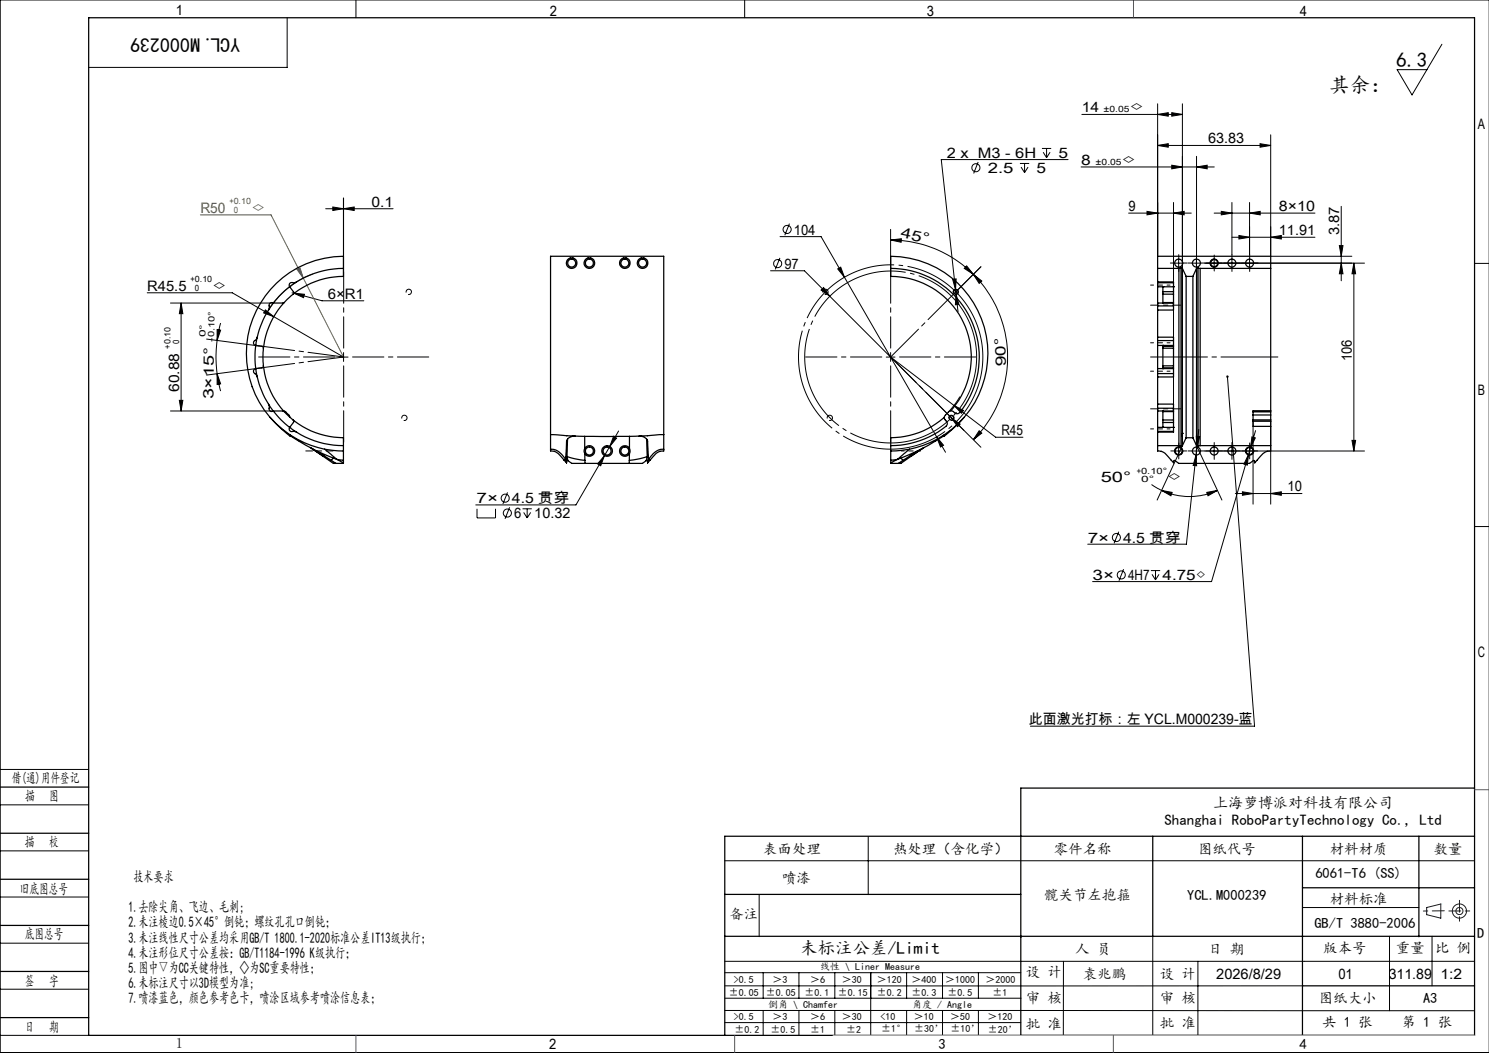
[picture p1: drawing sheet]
<svg xmlns="http://www.w3.org/2000/svg" width="420mm" height="297mm" viewBox="0 0 420 297" stroke-linecap="round" stroke-linejoin="round" font-family="sans-serif">
<g fill="none" stroke="#000" stroke-width=".28">
<path d="M100.4 0v5M210 0v5M420 0h-419.9v297h419.9M81 5v14h-56M406.7 12.5l-8.4 14.3-4.2-7.2h8.4M305.2 32.3h28.3M326.5 32.3l3-.5v1zM326.5 29.3v43M330.5 31.8l3 .5-3 .5zM333.5 29.3v46.4M358.4 38v34.3h22.9M91.9 58.9h19"/>
<path d="M93.9 58.4l3 .5-3 .5zM96.9 55.9v20.8M96.9 58.9l3-.5v1zM275.9 45.7l-1.3 3.2M287.7 46.1h2.6M288 47.1l1 1.6M289 46.1v2.6M290 47.1l-1 1.6M293.9 41.9h2.6M294.3 42.9l.9 1.6M295.2 41.9v2.6M296.2 42.9l-1 1.6"/>
<path d="M301.3 45h-35.8l4 36.7M304.9 47.1h37.6M323.5 59.6l3 .5-3 .5zM326.5 41l3-.5v1zM326.5 41h31.9M330.5 46.6l3 .5-3 .5zM331 57.1v56.9M337.5 47.1l3-.5v1zM337.5 44.1v31.6M344.5 59.6l3 .5-3 .5zM347.5 57.1v14.7M352.5 57.1v14.7"/>
<path d="M355.4 40.5l3 .5-3 .5zM378.3 58.2v21M217.3 76.4h9.6l7.2 7.2M220 72.7l-1.3 3.3M220 66.7h11.6l32.6 56.5M222.7 63.1l-1.3 3.3M236.3 75.8l.8-.5 1.1 2.9zM251.2 67.7l3-.4v1zM251.2 67.7a33 33 0 0 1 23.3 9.7M251.2 64.7v12M268.7 78.8l1-.1-.2 3zM272.7 75l1.8 2.4-2.5-1.7z"/>
<path d="M274.5 77.4l2.4 1.9-.7 .6zM274.5 77.4a33 33 0 0 1 0 46.6M276.7 75.2l-7.1 7.1M318.3 60.1h17.7M331 60.1l3-.5v1zM331.2 74.2h2.5M332.5 73v2.5M336.2 74.2h2.5M339.9 74.2h45M342.5 60.1h28.4M342.5 73v2.5M347.5 66.9h23.4"/>
<path d="M347.5 73v2.5M349.5 66.4l3 .5-3 .5zM352.5 60.1l3-.5v1zM352.5 73v2.5M358.4 66.9l3-.5v1zM377.8 69.3h1l-.5 3zM378.3 74.2l.5 3h-1zM381.9 74.2l.5 3h-1zM381.9 74.2v53M415.9 74.3h4.1M41.5 82.6h24l31.4 18.1M48.1 85.5h29"/>
<path d="M51.1 85.5l.5 3h-1zM51.1 85.5v30.4M58.3 95.6l14.7 2M61.2 93l1 .1-1 2.9zM61.2 96l-.3 4.3 .3 5.1M62.2 91.1l-1 4.9M74.9 87.4l2.3 1.9-2.8-1zM82.4 82.6l.5 .1M82.9 82.7l3 .3-.3 1zM82.9 82.7l7.9 2.1h11.8M96.9 99.4v2.5M114.6 82.5a.75 .75 0 0 1 .6-.9 .75 .75 0 0 1 .9 .8 .75 .75 0 0 1-1 .6"/>
<path d="M231.6 81.8l.7-.7 1.8 2.5zM232.1 82.5a.75 .75 0 0 1 .7-.9 .75 .75 0 0 1 .8 .8 .75 .75 0 0 1-1 .6M234.1 83.6l42.6 42.5M251.2 99.4v2.5M268.9 82.5a.74 .74 0 0 1 .6-.9 .74 .74 0 0 1 .8 .8 .74 .74 0 0 1-.9 .6M269.5 81.7l.7 6.2M269.7 82.9l.8 3-1 .1zM48.1 115.9h29M50.6 112.9h1l-.5 3zM61.2 105.4l1 2.9-1 .1zM61.2 105.4l1 4.9M73 103.9l-14.7 1.9"/>
<path d="M95.7 100.7h2.5M113.3 118a.74 .74 0 0 1 .7-.9 .74 .74 0 0 1 .8 .8 .74 .74 0 0 1-.9 .7M233.3 118a.75 .75 0 0 1 .7-.9 .75 .75 0 0 1 .8 .8 .75 .75 0 0 1-.9 .7M250 100.7h2.4M251.2 100.7l29.6 22.6h7.7M267.7 118a.74 .74 0 0 1 .6-.9 .74 .74 0 0 1 .8 .8 .74 .74 0 0 1-.9 .7M268.4 117.9l2.4 1.7-.7 .7zM269.1 114.4l2.7 1.4-.6 .8zM270.8 111.9l-1.5 2.2-1.8 2.1M346.2 106.3l7.7 98.5h-63.2M353.4 118.4v23.8M358.4 118.4v23.8"/>
<path d="M143.2 138.9l-1.3 3.2M170.5 128.5l-1.1 2.9-.8-.6zM172 125.9l-9.5 16.5h-28.3M173.1 123l.8 .6-1.9 2.3zM174.5 121.6l-2.5 4.3M264.2 123.2l1.9 2.4-.8 .5zM264.2 123.2l2.5 4.4M276.2 121.5l.7 .7-2.4 1.8zM324.8 136.7l2.9 1.6M327.7 138.3l2.9 .6-.3 .9zM327.7 138.3a18.8 18.8 0 0 0 15.7 0M331.2 127.2h2.5"/>
<path d="M332.5 126v2.4M333.5 125.7l-7.1 15.3M336.2 127.2h2.5M337.4 128.3l.1 3.1-.9-.1zM337.4 123l1 .2-.8 2.9zM337.5 126v2.4M337.5 125.7l7.2 15.3M337.6 126.1l-3 27.4h-27.8M338.1 121.1l-.5 5M339.9 127.2h45M340.4 138.9l3-.6-2.7 1.5zM342.5 126v2.4"/>
<path d="M347.5 126v2.4M348.4 139.2h18.8M350.4 138.7l3 .5-3 .5zM352.2 128.2l-.4 3-.9-.3zM352.2 128.2l-10.5 35.8h-33.5M352.5 126v2.4M352.7 126.3l-.5 1.9M353.1 123.2l1 .3-1.4 2.8zM354.2 121.5l-1.5 4.8M358.4 139.2l3-.5v1zM381.4 124.2h1l-.5 3zM134.5 143.5v2.6h5.3v-2.6"/>
<path d="M143.8 143.1l-1.3 3.2M147.4 143.5h2.6M147.7 144.5l1 1.6M148.7 143.5v2.6M149.7 144.5l-1 1.6M315.6 150l-1.3 3.2M415.9 148.5h4.1M316.9 160.5l-1.3 3.3M324.6 160.9h2.6M324.9 162l1 1.5M325.9 160.9v2.6M326.9 162l-1 1.5"/>
<path d="M0 217h25M0 227h25M0 240h25M244.9 236v16.3M0 253h25M204.4 242.8h211.5M214.1 252.4v11.8M367.4 256h32.8M0 266h25M0 279h25M204.4 271.1h211.5M204.4 278.1h163"/>
<path d="M204.4 274.4h83.5M215.3 274.4v7.1M225.4 274.4v7.1M235.5 274.4v7.1M245.6 274.4v17.6M255.7 274.4v7.1M265.9 274.4v7.1M276 274.4v7.1M300 271.1l-.1 21M325.2 264.1v27.9M337.9 271.1v20.9M391.9 264.1v21"/>
<path d="M403.9 264.1v14M0 292h25M204.4 285l211.5 .1M204.4 288.4h83.5M204.5 281.5h83.5M215.3 285v7M225.4 285v7M235.5 285v7M255.7 285v7M265.9 285v7M276 285v7M287.9 292h128"/>
<circle cx="275.3" cy="47.3" r="1.13"/>
<circle cx="219.3" cy="74.3" r="1.15"/>
<circle cx="222" cy="64.7" r="1.15"/>
<circle cx="142.5" cy="140.5" r="1.14"/>
<circle cx="143.1" cy="144.7" r="1.14"/>
<circle cx="314.9" cy="151.6" r="1.15"/>
<circle cx="316.3" cy="162.2" r="1.14"/>
</g>
<path d="M276.1 93.1a26 26 0 0 0-43.6-10.5 26 26 0 0 0 11.9 43.2 26 26 0 0 0 32.1-31.3l-.4-1.4" fill="none" stroke="#000" stroke-width=".28" stroke-dasharray="30.5 1.3 1.3 1.3" stroke-dashoffset="2.1" stroke-linecap="butt"/>
<path d="M274.4 93.6a24.3 24.3 0 0 0-40.6-9.8 24.3 24.3 0 0 0 11.1 40.3 24.3 24.3 0 0 0 29.9-29.2l-.4-1.3" fill="none" stroke="#000" stroke-width=".28" stroke-dasharray="30.5 1.3 1.3 1.3" stroke-dashoffset="7.6" stroke-linecap="butt"/>
<g fill="none" stroke="#191924" stroke-width=".28">
<path d="M402.4 256l4-1v4l-4-1z"/>
<circle cx="411.7" cy="257" r="1"/>
<circle cx="411.7" cy="257" r="2"/>
</g>
<path d="M56.5 60.6h19.9l9.1 17.9M83.7 76l.9-.4 .9 2.9zM85.5 78.5l11.4 22.2M88.3 77.3a24.5 24.5 0 0 0-12.6 10.2" fill="none" stroke="#808000" stroke-width=".28"/>
<path d="M324.5 100.7h35.9" fill="none" stroke="#000" stroke-width=".28" stroke-dasharray="30.5 1.3 1.3 1.3" stroke-dashoffset="14.4"/>
<path d="M333 86.1h-8.5M333 115.3h-8.5" fill="none" stroke="#000" stroke-width=".28" stroke-dasharray="30.5 1.3 1.3 1.3" stroke-dashoffset="28.1"/>
<path d="M330 96.7h-5.5M330 80.4h-5.5M330 104.7h-5.5M330 121h-5.5" fill="none" stroke="#000" stroke-width=".28" stroke-dasharray="30.5 1.3 1.3 1.3" stroke-dashoffset="29.6"/>
<path d="M86.2 127.2h7.7" fill="none" stroke="#000" stroke-width=".28" stroke-dasharray="30.5 1.3 1.3 1.3" stroke-dashoffset="28.5"/>
<path d="M259.7 127.2h-5.5" fill="none" stroke="#000" stroke-width=".28" stroke-dasharray="30.5 1.3 1.3 1.3" stroke-dashoffset="29.7"/>
<path d="M269.6 82.3l-18.4 18.4" fill="none" stroke="#000" stroke-width=".28" stroke-dasharray="30.5 1.3 1.3 1.3" stroke-dashoffset="19.4"/>
<path d="M96.9 100.7l-23.9-3.2M96.9 100.7l-23.9 3.1M251.2 100.7l17.2 17.1" fill="none" stroke="#000" stroke-width=".28" stroke-dasharray="30.5 1.3 1.3 1.3" stroke-dashoffset="20.3"/>
<g fill="none" stroke="#000" stroke-width=".35">
<path d="M25 5h390.9v287h-390.9zM0 222h25M0 235h25M325.2 235.9v28.2M367.4 235.9v56.1M400.2 235.9v28.3M415.9 235.9h-211.5v56.1M415.9 222.3h-128v69.7M0 248h25M204.4 252.3h83.5M367.4 250.4h48.5M0 261h25"/>
<path d="M0 274h25M204.4 264.1h211.5M367.4 278.1h48.5M0 287h25"/>
</g>
<path d="M407.4 256.9l-5.9 .1M408.7 256.9h6M411.7 253.9v6" fill="none" stroke="#191924" stroke-width=".28" stroke-dasharray="6.3 1.3 1.3 1.3" stroke-dashoffset="3"/>
<path d="M235 292h180.9" fill="none" stroke="#c0c0c0" stroke-width=".28"/>
<path d="M319.7 0v5M415.9 222.7h4.1M100.4 292v5M207.2 292v5M314 292v5" fill="none" stroke="#00f" stroke-width=".28"/>
<path d="M406.4 255h.1" fill="none" stroke="#0ff" stroke-width=".28"/>
<g fill="none" stroke="#000" stroke-width=".28" stroke-dasharray="30.5 1.3 1.3 1.3">
<path d="M331.2 74.2h-1.1M332.5 72.9v-1.1M332.5 75.4v1.2M333.7 74.2h1.2M336.2 74.2h-1.1M337.5 72.9v-1.1M337.5 75.4v1.2M338.7 74.2h1.2M341.2 74.2h-1M342.5 72.9v-1M342.5 75.4v1M343.7 74.2h1"/>
<path d="M346.2 74.2h-1.1M347.5 72.9v-1.1M347.5 75.4v1.2M348.7 74.2h1.2M351.2 74.2h-1.1M352.5 72.9v-1.1M352.5 75.4v1.2M353.7 74.2h1.2M331.2 127.2h-1M332.5 125.9v-1M332.5 128.4v1M333.7 127.2h1"/>
<path d="M336.2 127.2h-1.1M337.5 125.9v-1.1M337.5 128.4v1.2M338.7 127.2h1.2M341.2 127.2h-1.1M342.5 125.9v-1.1M342.5 128.4v1.2M343.7 127.2h1.2M346.2 127.2h-1.1M347.5 125.9v-1.1M347.5 128.4v1.2M348.7 127.2h1.2"/>
<path d="M351.2 127.2h-1M352.5 125.9v-1M352.5 128.4v1M353.7 127.2h1"/>
</g>
<path d="M96.9 98.2v-21.5M251.2 98.2v-21.5M94.4 100.7h-21.5M96.9 103.2v21.5M99.4 100.7h21.5M248.7 100.7h-21.5M251.2 103.2v21.5M253.7 100.7h21.5" fill="none" stroke="#000" stroke-width=".28" stroke-dasharray="30.5 1.3 1.3 1.3" stroke-dashoffset="21.6"/>
<g fill="#000">
<path d="M93.9 58.4l3 .5-3 .5zM96.9 58.9l3-.5v1zM74.9 87.4l-.5 .9 2.8 1zM82.9 82.7l2.7 1.3 .3-1zM173.1 123l-1.1 2.9 1.9-2.3zM170.5 128.5l-1.9 2.3 .8 .6zM269.7 82.9l-.2 3.1 1-.1zM268.7 78.8l.8 2.9 .2-3zM269.1 114.4l2.1 2.2 .6-.8zM350.4 138.7l3 .5-3 .5zM358.4 139.2l3-.5v1zM337.4 123l.2 3.1 .8-2.9zM337.4 128.3l-.8 3 .9 .1zM327.7 138.3l2.9 .6-.3 .9zM340.4 138.9l3-.6-2.7 1.5zM353.1 123.2l-.4 3.1 1.4-2.8zM352.2 128.2l-1.3 2.7 .9 .3z"/>
<path d="M330.5 46.6l3 .5-3 .5zM337.5 47.1l3-.5v1z"/>
<path d="M272.7 75l1.8 2.4-2.5-1.7zM251.2 67.7l3-.4v1z"/>
<path d="M323.5 59.6l3 .5-3 .5zM331 60.1l3-.5v1zM326.5 32.3l3-.5v1zM330.5 31.8l3 .5-3 .5zM326.5 41l3-.5v1zM355.4 40.5l3 .5-3 .5z"/>
<path d="M352.5 60.1l3-.5v1zM344.5 59.6l3 .5-3 .5z"/>
<path d="M349.5 66.4l3 .5-3 .5zM358.4 66.9l3-.5v1z"/>
<path d="M377.8 69.3h1l-.5 3zM378.3 74.2l.5 3h-1z"/>
<path d="M381.9 74.2l.5 3h-1zM381.4 124.2h1l-.5 3z"/>
<path d="M51.1 85.5l.5 3h-1zM50.6 112.9h1l-.5 3z"/>
<path d="M61.2 93l1 .1-1 2.9zM61.2 105.4l1 2.9-1 .1z"/>
<path d="M264.2 123.2l1.1 2.9 .8-.5zM236.3 75.8l1.9 2.4-1.1-2.9zM268.4 117.9l1.7 2.4 .7-.7zM232.3 81.1l-.7 .7 2.5 1.8z"/>
<path d="M276.2 121.5l.7 .7-2.4 1.8zM274.5 77.4l2.4 1.9-.7 .6z"/>
</g>
<path d="M83.7 76l.9-.4 .9 2.9z" fill="#808000"/>
<path d="M346 106l.2-.1v.4v-.4a.33 .33 0 0 1 .3 .4 .33 .33 0 0 1-.4 .2 .33 .33 0 0 1-.1-.5z" fill="#000"/>
<g fill="none" stroke="#000" stroke-width=".35">
<path d="M83.6 79.5l-.7 .3a.86 .86 0 0 0-1 0 .86 .86 0 0 0-.2 1.1M83.6 79.5l-1.9 1.4M96.9 75.7a25.3 25.3 0 0 0-13.3 3.8M251.2 75.7a24.9 24.9 0 0 1 22.6 14.3 24.9 24.9 0 0 1-3.4 26.6 1.55 1.55 0 0 1-1.8-.7 2.46 2.46 0 0 0-2 1.3 1.26 1.26 0 0 0 .5 1.8l.1 .8a23.3 23.3 0 0 1-16 5.9M326.5 75.7v3.8M326.5 79.5h4.5v1.4M326.5 75.7v-3.4h31.9v3.4M326.5 79.5v.3M326.5 79.8v1.1M326.5 79.8h4.5M326.5 75.7h6M332.5 75.7v50"/>
<path d="M332.5 75.7l.7-.2 .3 .2M333.1 75.6v50.3M333.4 75.6v.1M333.5 75.7v50M333.5 75.7v.1M333.5 75.7l1.1 2.3M334.6 78v45.5M334.6 78h1.9M336.5 78v45.5M337.5 75.7l.2-.2 .8 .2M337.5 75.7v50M337.5 75.7v.1"/>
<path d="M337.5 75.7l-1 2.3M337.6 75.6v.1M337.9 75.6v50.3M338.5 75.7v50M338.5 75.7h19.9M358.4 75.7v40.1M72.1 97.4a25.3 25.3 0 0 0 0 6.6M72.1 97.4l1.9 .3 .3 .5M72.1 97.4h.1M72.6 95.1l-.4 .7a.85 .85 0 0 0-.7 .8 .85 .85 0 0 0 .6 .8M72.6 95.1l-.5 2.3M74.3 98.2l-.1 2.5 .1 2.5"/>
<path d="M75.7 87.5a25.4 25.4 0 0 0-3.1 7.6M77.1 85.5a.87 .87 0 0 0-1.1 .2 .87 .87 0 0 0 0 1l-.3 .8M77.1 85.5l-1.4 2M80.2 85.3l-3.1 .2M80.2 85.3a22.9 22.9 0 0 0-5.9 12.9M81.7 80.9a25.1 25.1 0 0 0-4.6 4.6M81.7 80.9l1.1 1.4-.1 .7M81.7 80.9h.1M82.7 83a22.9 22.9 0 0 1 14.2-5v-5.7a27.5 27.5 0 0 0-26.3 19.5 27.5 27.5 0 0 0 11.1 30.8M82.7 83l-2.5 2.3M326.5 95.1h4.5v2.3M326.5 87.5v7.6"/>
<path d="M326.5 80.9v4.6M326.5 85.5v.8M326.5 86.3v1.2M326.5 95.1v1M326.5 96.1v1.3M326.5 97.4v6.6M326.5 85.5h4.5M326.5 80.9h4.5M326.5 86.3h4.5M326.5 97.4h4.5M326.5 96.1h4.5M328 82.3v.7"/>
<path d="M328 83v2.3M328 80.9h.1M328 85.3v.2M328 97.7v.5M328 98.2v5M328 97.4h.1M328 83h3M328 82.3h3M328 80.9v1.4M328 97.4v.3M328 85.3h3M328 98.2h3"/>
<path d="M328 97.7h3M331 85.5v2h-4.5M331 82.3v.7M331 83v2.3M331 80.9h.1M331 85.3v.2M331 97.7v.5M331 98.2v5M331 80.9v1.4M331 97.4v.3M71.1 109l.1 .1M72.1 104a.87 .87 0 0 0-.6 .8 .87 .87 0 0 0 .7 .9l.4 .6"/>
<path d="M72.1 104h.1M72.1 104l.5 2.3M72.6 106.3a25.4 25.4 0 0 0 3.1 7.7M74.3 103.2l-.3 .5-1.9 .3M74.3 103.2a22.9 22.9 0 0 0 5.9 12.9M75.7 114l.3 .7a.87 .87 0 0 0 0 1 .87 .87 0 0 0 1.1 .2M75.7 114l1.4 1.9M76.1 117.6l3.3 3.4 2.5 2.1 .1-.2M77.1 115.9a23.9 23.9 0 0 0 4.6 4.6M77.1 115.9h2.7l.4 .2M80 115.9l.7 .4 1.1 1.4M80.2 116.1l2.5 2.4"/>
<path d="M82.7 118.5l.2 .5-1.2 1.5M82.7 118.5a22.9 22.9 0 0 0 14.2 5v3.7M266.4 117.7a22.7 22.7 0 0 1-15.2 5.8v3.7M268.2 115.9a22.8 22.8 0 0 0 3.8-24.5 22.8 22.8 0 0 0-20.8-13.4v-5.7a27.5 27.5 0 0 1 26.3 19.5 27.5 27.5 0 0 1-11.1 30.8M272 117.6l-3.3 3.4-2.5 2.1-.1-.2M326.5 114h4.5v1.9M326.5 106.3v7.7M326.5 115.9v4.6M326.5 115.1v.8M326.5 114v1.1M326.5 105.4v.9M326.5 104v1.4"/>
<path d="M326.5 115.9h4.5M326.5 115.1h4.5M326.5 104h4.5M326.5 105.4h4.5M328 118.5v.7M328 116.1v2.4M328 115.9v.2M328 103.2v.5M328 104h.1M328 119.2h3M328 118.5h3M328 103.7v.3"/>
<path d="M328 119.2v1.3M328 116.1h3M328 103.7h3M328 103.2h3M331 104v2.3h-4.5M331 118.5v.7M331 116.1v2.4M331 115.9v.2M331 103.2v.5M331 103.7v.3M331 119.2v1.3M353.4 117v1.4"/>
<path d="M353.4 116.2v.8M353.4 118.8v1.5h5M353.4 117h5M353.4 118.4h5M353.4 118.8h5M353.4 118.4v.4M353.4 116.2h5M358.4 117v1.4M358.4 116.2v.8M358.4 118.8v1.5M358.4 115.8h-5v.4M358.4 115.8v.4"/>
<path d="M358.4 118.4v.4M81.7 120.5a.86 .86 0 0 0 .2 1.1 .86 .86 0 0 0 1 .1l.7 .2M81.7 122.6a27.9 27.9 0 0 0 9.9 4.1M81.7 122.6l.3 .3M81.7 120.5h.1M81.7 120.5l1.9 1.4M82 123l7 4 6 2.6M82 122.9h.1M83.6 121.9a24.5 24.5 0 0 0 13.3 3.8M87.6 126.3l6.4 4.4M87.9 126.5l3.5 2.2-.9-.8M89.1 127.1l1.4 .8"/>
<path d="M90.5 127.9l3 2M91.6 126.7l5.3 .5M91.6 126.7l3.4 2.9M93.5 129.9l1.2 .8M94.1 130.7h.6M94.1 129.2l-.6 .7M95 129.6l1.9 .2M95 129.6l1.9 1M96.9 127.2v2.6M96.9 129.8v.9h-2.2M155.3 127.2a3.6 3.6 0 0 1 3.3 2l.5 .6M155.3 122.6l9.6 .5"/>
<path d="M155.3 122.6v-50.3h31.9v50.3M155.3 126.7a5.4 5.4 0 0 1 4.3 2.9M155.3 122.6v4.1M155.3 126.7v.5M159.1 129.8l.7 .8M159.6 129.6l-.5 .2M159.6 129.6l.2 1M159.6 129.2l.2 .9M159.8 130.1v.5M159.9 128.8l-.3 .2M159.9 128.8l.3 1.1M159.9 128.8l2.1 .6 3 .5"/>
<path d="M159.9 128.8h.1M160.1 123.9l-.2 4.9M160.2 129.9l1.1 .8h3.7M160.2 129.9l-.4 .2M162.3 123a2.2 2.2 0 0 0-2.5 2.6l-.2 4M164.9 123.1h12.7M164.9 126.5a1.5 1.5 0 0 1 2.3-.5 1.5 1.5 0 0 1 0 2.3 1.5 1.5 0 0 1-2.2-.4M164.9 126.5l-.2 .8 .3 .6M164.9 123.1v3.4M165 127.9v2M165 129.9v.8M165 130.7h12.5"/>
<path d="M177.5 129.9v.8M177.6 126.5a1.5 1.5 0 0 0-2.3-.4 1.5 1.5 0 0 0 0 2.3 1.5 1.5 0 0 0 2.3-.5M177.6 127.9l-.1 2M177.6 126.5l.1 .7-.1 .7M177.6 123.1v3.4M180.2 123a2.14 2.14 0 0 1 2.5 2.6l.3 4M182.3 129.9l-1.1 .8h-3.7M182.3 129.9h.3l.1 .2M182.4 123.9l.2 4.9M182.6 128.8l-2 .6-3.1 .5M182.6 128.8l.3 .2M182.6 128.8h.1"/>
<path d="M182.6 128.8l-.3 1.1M182.7 130.1v.5M182.9 129.2l-.2 .9M183 129.6l.3 .2M183 129.6l-.3 1M183.3 129.8l-.6 .8M187.2 127.2l-1.1 .1-1 .6-1.8 1.9M187.2 122.6l-9.6 .5M187.2 126.7a5.2 5.2 0 0 0-4.2 2.9M187.2 122.6v4.1M187.2 126.7v.5M251.2 127.2v2.6"/>
<path d="M251.2 129.8v.9h2.2M253.2 129.6l-2 .2M253.2 129.6l-2 1M254.1 129.2l.6 .7M254.7 129.9l-1.3 .8M256.5 126.7l-5.3 .5M256.5 126.7l-3.3 2.9M257.7 127.9l-3 2M259 127.1l-1.3 .8M260.2 126.5l-3.5 2.2 1-.8M260.6 126.3l-6.5 4.4h-.7M266.1 122.9h.1"/>
<path d="M266.2 123l-6.4 3.7-6.6 2.9M266.4 122.6a27.9 27.9 0 0 1-9.9 4.1M266.4 122.6l-.3 .3M326.5 125.7v1.5l.9 .1 1.2 .6 2.4 2.7v-.6l.3-.1 1.2 .8h20l1.2-.8 .2 .1v.6l1.2-1.4a3.6 3.6 0 0 1 3.3-2v-1.5M326.5 121.9v3.8M326.5 121.7v.2M326.5 120.5v1.2M326.5 121.7h4.5M326.5 125.7h6M326.5 120.5h4.5M327.6 127.3h.1M328 120.5h.1"/>
<path d="M331 120.5v1.4h-4.5M331 120.5h.1M332.5 125.7l.6 .2M333.5 125.7l-.4 .2M333.5 122.2h.1M333.5 122.2v.8M334.6 123.5l-1.1 2.2M334.6 123.5h1.9M336.5 123.5l1 2.2M337.5 125.7l.1 .2h.3M338.5 125.7l-.6 .2M338.5 125.7h19.9"/>
<path d="M357.5 127.3h-.2M358.4 120.3v5.4"/>
<circle cx="161.2" cy="74.2" r="1.52"/>
<circle cx="161.3" cy="74.2" r="1.12"/>
<circle cx="166.2" cy="74.2" r="1.51"/>
<circle cx="166.2" cy="74.2" r="1.13"/>
<circle cx="176.2" cy="74.2" r="1.12"/>
<circle cx="176.3" cy="74.2" r="1.51"/>
<circle cx="181.2" cy="74.2" r="1.52"/>
<circle cx="181.3" cy="74.2" r="1.12"/>
<circle cx="332.5" cy="74.2" r="1.13"/>
<circle cx="337.5" cy="74.2" r="1.12"/>
<circle cx="342.5" cy="74.2" r="1"/>
<circle cx="342.5" cy="74.2" r="1.15"/>
<circle cx="347.5" cy="74.2" r="1.12"/>
<circle cx="352.5" cy="74.2" r="1.12"/>
<circle cx="269.6" cy="82.3" r=".62"/>
<circle cx="268.4" cy="117.9" r=".63"/>
<circle cx="166.3" cy="127.2" r="1.13"/>
<circle cx="171.2" cy="127.2" r="1.12"/>
<circle cx="171.3" cy="127.2" r="1.5"/>
<circle cx="176.3" cy="127.2" r="1.12"/>
<circle cx="332.5" cy="127.2" r="1.16"/>
<circle cx="332.5" cy="127.2" r="1"/>
<circle cx="337.5" cy="127.2" r="1.12"/>
<circle cx="342.5" cy="127.2" r="1.12"/>
<circle cx="347.5" cy="127.2" r="1.12"/>
<circle cx="352.5" cy="127.2" r="1.16"/>
<circle cx="352.5" cy="127.2" r="1"/>
</g>
<g font-size="5.8">
<text x="393.8" y="18.8">6.3</text>
<text x="374.9" y="25.9">其余：</text>
</g>
<text font-size="5.6" x="67.7" y="10.6" transform="rotate(-180 67.7 10.6)">YCL.M000239</text>
<text font-size="4.9" x="225.7" y="269">未标注公差/Limit</text>
<g font-size="4.2">
<text x="342.2" y="227.9">上海萝博派对科技有限公司</text>
<text x="328.5" y="232.8">Shanghai RoboPartyTechnology Co., Ltd</text>
<text x="37.6" y="248.9">技术要求</text>
<text x="36.2" y="257.4">1.去除尖角、飞边、毛刺;</text>
<text x="36.2" y="261.6">2.未注棱边0.5×45°倒钝；螺纹孔孔口倒钝；</text>
<text x="36.2" y="265.8">3.未注线性尺寸公差均采用GB/T 1800.1-2020标准公差IT13级执行；</text>
<text x="36.2" y="270.1">4.未注形位尺寸公差按：GB/T1184-1996 K级执行；</text>
<text x="36.2" y="274.3">5.图中▽为CC关键特性，◇为SC重要特性；</text>
<text x="36.2" y="278.5">6.未标注尺寸以3D模型为准;</text>
<text x="36.2" y="282.8">7.喷漆蓝色，颜色参考色卡，喷涂区域参考喷涂信息表；</text>
</g>
<g font-size="4.1">
<text x="49.6" y="4.3">1</text>
<text x="155.1" y="4.6">2</text>
<text x="261.4" y="4.6">3</text>
<text x="366.6" y="4.6">4</text>
<text x="305.2" y="31.7">14</text>
<text x="318.6" y="31.7">◇</text>
<text x="340.7" y="40.4">63.83</text>
<text x="416.9" y="36.3">A</text>
<text x="267.1" y="44.6">2 x M3 - 6H</text>
<text x="298.6" y="44.6">5</text>
<text x="305" y="46.5">8</text>
<text x="316.4" y="46.5">◇</text>
<text x="278.6" y="48.8">2.5</text>
<text x="292.4" y="48.8">5</text>
<text x="104.8" y="58.3">0.1</text>
<text x="318.4" y="59.5">9</text>
<text x="360.8" y="59.5">8×10</text>
<text x="223.9" y="66.2">104</text>
<text x="253.9" y="67" transform="rotate(11 253.9 67)">4 5 °</text>
<text x="360.8" y="66.3">11.91</text>
<text x="377.7" y="66.3" transform="rotate(-90 377.7 66.3)">3.87</text>
<text x="221.2" y="75.8">97</text>
<text x="41.5" y="82">R45.5</text>
<text x="59.9" y="82">◇</text>
<text x="92.4" y="84.3">6×R1</text>
<text x="381.3" y="101.8" transform="rotate(-90 381.3 101.8)">106</text>
<text x="283.8" y="103.3" transform="rotate(-93 283.8 103.3)">9 0 °</text>
<text x="50.5" y="110.5" transform="rotate(-90 50.5 110.5)">60.88</text>
<text x="60.2" y="112.7" transform="rotate(-89 60.2 112.7)">3 × 1 5 °</text>
<text x="416.9" y="111.3">B</text>
<text x="282.4" y="122.7">R45</text>
<text x="310.5" y="136.1">50°</text>
<text x="329.2" y="136.1">◇</text>
<text x="134.4" y="142">7×</text>
<text x="144.4" y="142">4.5 贯穿</text>
<text x="363.2" y="138.6">10</text>
<text x="145" y="146.2">6</text>
<text x="150.7" y="146.2">10.32</text>
<text x="306.8" y="153.1">7×</text>
<text x="316.8" y="153.1">4.5 贯穿</text>
<text x="308.2" y="163.6">3×</text>
<text x="318.2" y="163.6">4H7</text>
<text x="328" y="163.6">4.75◇</text>
<text x="416.9" y="185.3">C</text>
<text x="290.2" y="204.2">此面激光打标：左 YCL.M000239-蓝</text>
<text x="3.3" y="220.9">借(通)用件登记</text>
<text x="7.1" y="226">描</text>
<text x="13.9" y="226">图</text>
<text x="7" y="238.9">描</text>
<text x="13.8" y="238.9">校</text>
<text x="215.3" y="240.8">表面处理</text>
<text x="251.9" y="240.8">热处理（含化学）</text>
<text x="297.3" y="240.8">零件名称</text>
<text x="337.9" y="240.8">图纸代号</text>
<text x="375.1" y="240.8">材料材质</text>
<text x="404.4" y="240.8">数量</text>
<text x="220.6" y="249">喷漆</text>
<text x="371" y="247.7">6061-T6 (SS)</text>
<text x="5.6" y="252">旧底图总号</text>
<text x="294.5" y="253.7">髋关节左抱箍</text>
<text x="334.9" y="253.7">YCL.M000239</text>
<text x="375.1" y="254.9">材料标准</text>
<text x="205.7" y="259.3">备注</text>
<text x="370.7" y="261.8">GB/T 3880-2006</text>
<text x="7" y="265">底图总号</text>
<text x="303.3" y="269">人 员</text>
<text x="340.8" y="269">日 期</text>
<text x="373.2" y="268.7">版本号</text>
<text x="393.7" y="268.7">重量</text>
<text x="404.8" y="268.7">比 例</text>
<text x="416.7" y="264.6">D</text>
<text x="289.3" y="275.5">设 计</text>
<text x="7" y="278">签</text>
<text x="13.8" y="278">字</text>
<text x="305.4" y="276">袁兆鹏</text>
<text x="327.2" y="276">设 计</text>
<text x="343.1" y="276">2026/8/29</text>
<text x="377.5" y="276">01</text>
<text x="391.7" y="276">311.89</text>
<text x="406.3" y="276">1:2</text>
<text x="289.3" y="283">审 核</text>
<text x="327.2" y="282.9">审 核</text>
<text x="372" y="283">图纸大小</text>
<text x="401.4" y="283">A3</text>
<text x="7" y="291">日</text>
<text x="13.8" y="291">期</text>
<text x="289.3" y="290.1">批 准</text>
<text x="327.2" y="290">批 准</text>
<text x="373" y="289.8">共 1 张</text>
<text x="395.4" y="289.8">第 1 张</text>
<text x="49.6" y="295.6">1</text>
<text x="154.9" y="296">2</text>
<text x="264.7" y="296">3</text>
<text x="366.6" y="296">4</text>
</g>
<g font-size="4.1" fill="#808000">
<text x="56.5" y="60">R50</text>
<text x="70.8" y="60">◇</text>
</g>
<g font-size="2.8">
<text x="231.3" y="273.6">线性 \ Liner Measure</text>
<text x="205.6" y="280.8">±0.05</text>
<text x="207" y="277.2">&gt;0.5</text>
<text x="216" y="280.8">±0.05</text>
<text x="217.9" y="277.2">＞3</text>
<text x="227" y="280.8">±0.1</text>
<text x="228.5" y="277.2">＞6</text>
<text x="236.3" y="280.8">±0.15</text>
<text x="237.5" y="277.2">＞30</text>
<text x="247.4" y="277.2">＞120</text>
<text x="247.4" y="280.8">±0.2</text>
<text x="257.1" y="277.2">＞400</text>
<text x="257.1" y="280.8">±0.3</text>
<text x="266.6" y="277.2">＞1000</text>
<text x="267.3" y="280.8">±0.5</text>
<text x="278" y="277.2">＞2000</text>
<text x="279.9" y="280.8">±1</text>
<text x="207" y="287.8">&gt;0.5</text>
<text x="216.6" y="284.3">倒角 \ Chamfer</text>
<text x="217.9" y="287.8">＞3</text>
<text x="228.5" y="287.8">＞6</text>
<text x="237.5" y="287.8">＞30</text>
<text x="248.4" y="287.8">&lt;10</text>
<text x="257.3" y="284.3">角度 / Angle</text>
<text x="257.8" y="287.8">＞10</text>
<text x="268" y="287.8">＞50</text>
<text x="278.5" y="287.8">＞120</text>
<text x="207.1" y="291.3">±0.2</text>
<text x="217.3" y="291.3">±0.5</text>
<text x="228.5" y="291.3">±1</text>
<text x="238.7" y="291.3">±2</text>
<text x="248.6" y="291.1">±1°</text>
<text x="257.8" y="291.1">±30’</text>
<text x="268.1" y="291.1">±10’</text>
<text x="278.6" y="291.2">±20’</text>
</g>
<g font-size="2.4">
<text x="311.3" y="31.7">±0.05</text>
<text x="309" y="46.5">±0.05</text>
<text x="53.8" y="79.5">+0.10</text>
<text x="55" y="82">0</text>
<text x="58" y="95.1" transform="rotate(-89 58 95.1)">0 °</text>
<text x="48.1" y="98.3" transform="rotate(-90 48.1 98.3)">+0.10</text>
<text x="50.5" y="97.1" transform="rotate(-90 50.5 97.1)">0</text>
<text x="60.4" y="96.4" transform="rotate(-89 60.4 96.4)">-0.10°</text>
<text x="320.7" y="133.6">+0.10°</text>
<text x="321.9" y="136.1">0°</text>
</g>
<g font-size="2.4" fill="#808000">
<text x="64.7" y="57.6">+0.10</text>
<text x="65.9" y="60">0</text>
</g>
</svg>
